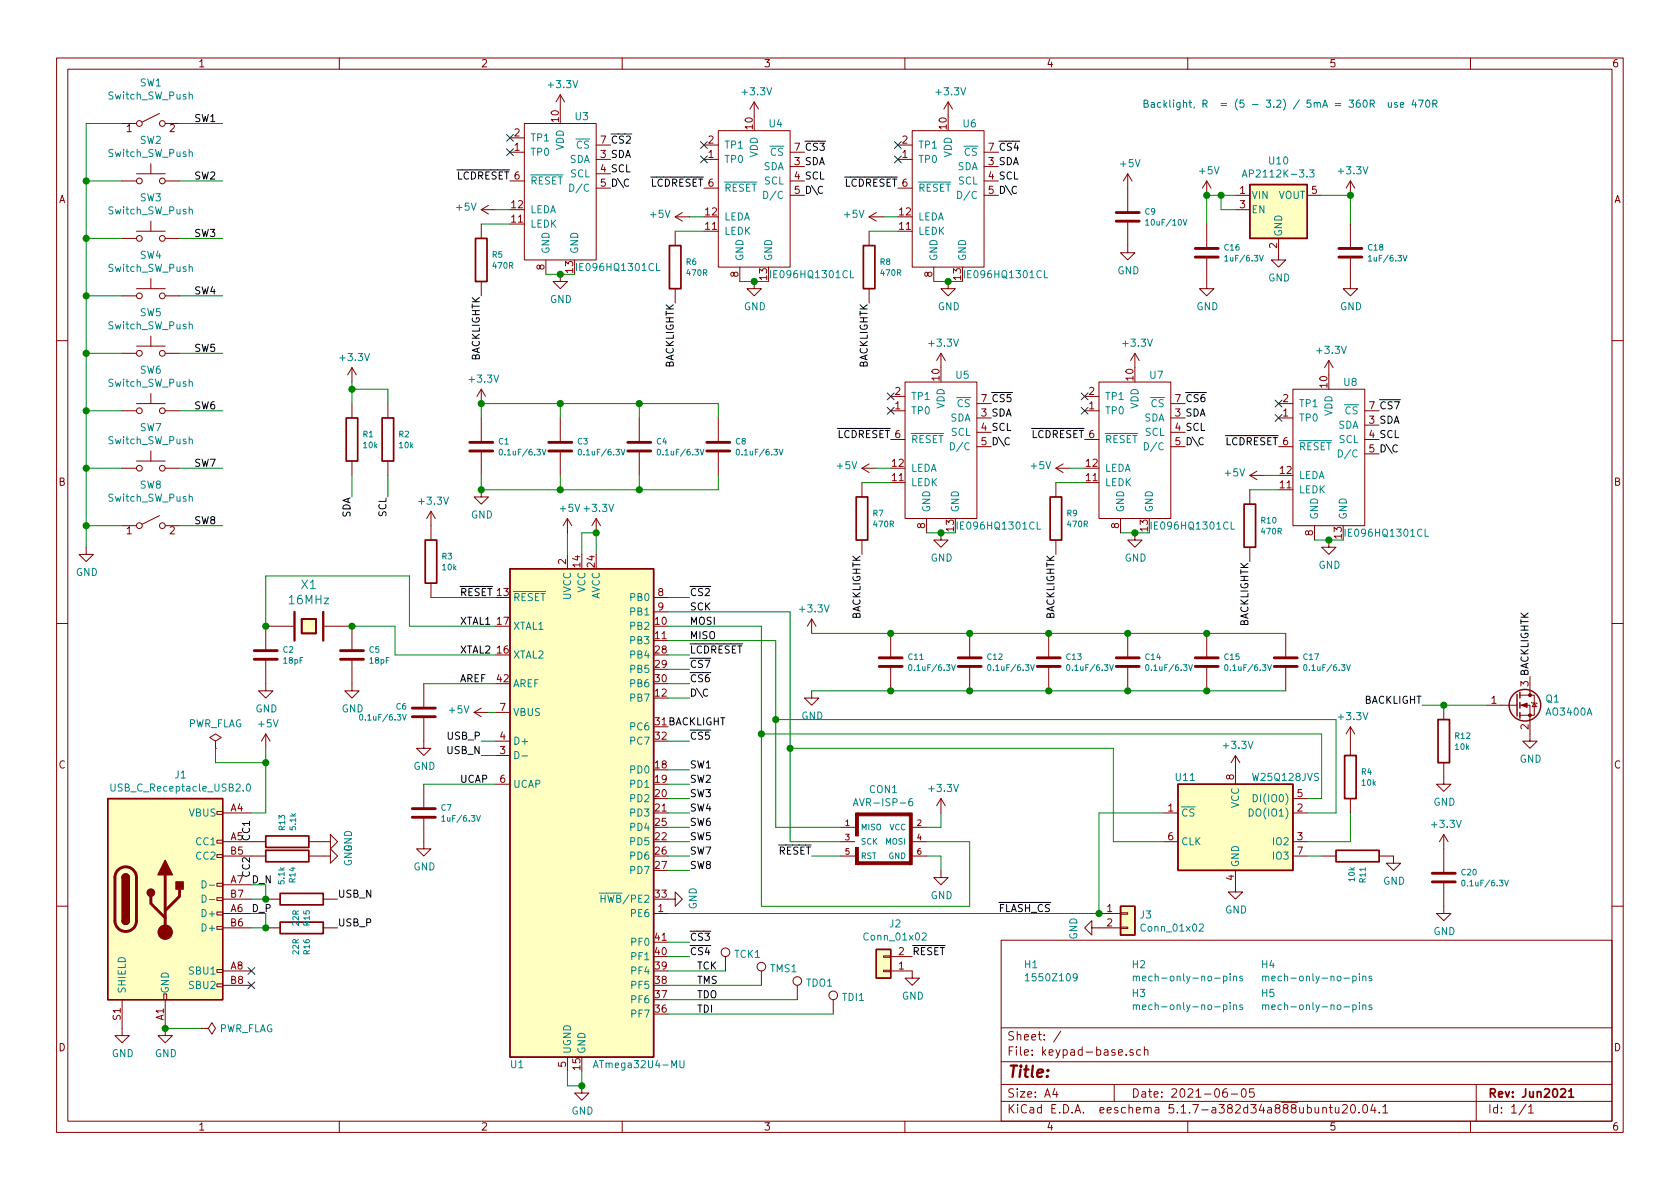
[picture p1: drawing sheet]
<svg xmlns="http://www.w3.org/2000/svg" width="297mm" height="210mm" viewBox="0 0 297 210" stroke-linecap="round" stroke-linejoin="round" font-family="sans-serif">
<g fill="none" stroke="#840000" stroke-width=".18">
<path d="M10 10.3h277v189.9h-277zM12 12.2h273v186.1h-273zM60 10.3v1.9M99.1 16.8v2.5M99.1 16.8l-.8 1.2M99.1 16.8l.7 1.2M110 10.3v1.9M133.3 18l-.7 1.3M133.3 18v2.6M133.3 18l.8 1.3M160 10.3v1.9M167.6 18l-.7 1.3"/>
<path d="M167.6 18v2.6M167.6 18l.8 1.3M210 10.3v1.9M260 10.3v1.9M21.6 32h2.5M21.6 21.8h2.5M24.1 30.7h5.1M26.7 29v1.7M26.7 39.1v1.8M28.2 20.1l-3.1 1.5M29.2 32h2.5M29.2 21.8h2.5"/>
<path d="M85.1 39.6v2.6M85.1 37.1h2.5M85.1 37.1l1.3 .7M86.4 36.3l-1.3 .8M90.2 32h2.5M90.2 26.9h2.5M90.2 24.4h2.5M92.7 21.8h12.7v24.2h-12.7zM105.4 28.2h2.5M105.4 25.6h2.5M105.4 33.3h2.5M105.4 30.7h2.5"/>
<path d="M119.4 38.3l1.2 .8M119.4 38.3h2.5M120.6 37.6l-1.2 .7M124.5 28.2h2.5M124.5 25.6h2.5M124.5 33.3h2.5M127 23.1h12.7v24.1h-12.7zM139.7 34.5h2.5M139.7 29.5h2.5M139.7 32h2.5M139.7 26.9h2.5M153.7 38.3h2.5"/>
<path d="M153.7 38.3l1.2 .8M154.9 37.6l-1.2 .7M158.7 28.2h2.6M158.7 25.6h2.6M158.7 33.3h2.6M161.3 23.1h12.7v24.1h-12.7zM174 34.5h2.5M174 29.5h2.5M174 32h2.5M174 26.9h2.5M199.4 39.1v5.6h1.3l-1.3 1.3-1.3-1.3h1.3M199.4 30.7l-.8 1.3"/>
<path d="M199.4 30.7v6.9M199.4 30.7l.8 1.3M213.4 32l-.8 1.3M213.4 32v2.5M213.4 39.6v4.3M213.4 32l.7 1.3M218.4 34.5h2.6M218.4 37.1h2.6M231.1 34.5h2.6M238.8 32v2.5M238.8 39.6v4.3M238.8 32l-.8 1.3"/>
<path d="M238.8 32l.7 1.3M21.6 52.3h2.5M21.6 42.2h2.5M24.1 51h5.1M24.1 40.9h5.1M26.7 49.3v1.7M26.7 59.4v1.8M29.2 52.3h2.5M29.2 42.2h2.5M85.1 49.8v2.5M96.5 46v2.5M99.1 48.5v1.3h1.2l-1.2 1.2-1.3-1.2h1.3"/>
<path d="M119.4 40.9v2.5M119.4 51v2.6M130.8 47.2v2.6M133.3 49.8v1.2h1.3l-1.3 1.3-1.2-1.3h1.2M153.7 40.9v2.5M153.7 51v2.6M165.1 47.2v2.6M167.6 49.8v1.2h1.3l-1.3 1.3-1.2-1.3h1.2M213.4 45.5v5.5h1.2l-1.2 1.3-1.3-1.3h1.3M226.1 42.2v3.8h1.2l-1.2 1.2-1.3-1.2h1.3M238.8 45.5v5.5h1.2l-1.2 1.3-1.3-1.3h1.3M10 60.2h2"/>
<path d="M21.6 72.6h2.5M21.6 62.5h2.5M24.1 71.4h5.1M24.1 61.2h5.1M26.7 69.6v1.8M26.7 79.8v1.7M29.2 72.6h2.5M29.2 62.5h2.5M62.2 65v2.6M62.2 71.4v2.5M62.2 65l-.7 1.3M62.2 65l.8 1.3"/>
<path d="M68.6 71.4v2.5M85.1 68.8v2.6M85.1 73.9v4.3M85.1 79.8v4.3M85.1 68.8l-.8 1.3M85.1 68.8l.8 1.3M99.1 73.9v4.3M99.1 79.8v4.3M113 73.9v4.3M113 79.8v4.3M127 73.9v4.3M127 79.8v4.3"/>
<path d="M157.5 72.6h2.5M157.5 70.1h2.5M157.5 77.7h2.5M160 67.6h12.7v24.1h-12.7zM166.4 62.5l-.8 1.2M166.4 62.5v2.5M166.4 62.5l.7 1.2M172.7 73.9h2.6M172.7 76.4h2.6M172.7 79h2.6M172.7 71.4h2.6M191.8 72.6h2.5"/>
<path d="M191.8 70.1h2.5M191.8 77.7h2.5M194.3 67.6h12.7v24.1h-12.7zM200.7 62.5l-.8 1.2M200.7 62.5v2.5M200.7 62.5l.7 1.2M207 73.9h2.5M207 76.4h2.5M207 79h2.5M207 71.4h2.5M226.1 73.9h2.5M226.1 79h2.5"/>
<path d="M226.1 71.4h2.5M228.6 68.8h12.7v24.2h-12.7zM234.9 63.7l-.7 1.3M234.9 63.7v2.6M234.9 63.7l.8 1.3M241.3 72.6h2.5M241.3 77.7h2.5M241.3 75.2h2.5M285 60.2h2M15.2 96.8v1.2h1.3l-1.3 1.3-1.2-1.3h1.2M21.6 82.8h2.5M21.6 93h2.5"/>
<path d="M24.1 81.5h5.1M28.2 91.2l-3.1 1.5M29.2 82.8h2.5M29.2 93h2.5M62.2 81.5v2.6M68.6 81.5v2.6M76.2 90.4l-.8 1.3M76.2 90.4v5.1M76.2 90.4l.8 1.3M85.1 86.6v1.3h1.3l-1.3 1.2-1.3-1.2h1.3M100.3 91.7l-.7 1.3M100.3 91.7v2.5"/>
<path d="M100.3 98v2.6M100.3 91.7l.8 1.3M105.4 91.7l-.8 1.3M105.4 91.7v2.5M105.4 91.7l.8 1.3M152.4 85.3v2.6M152.4 95.5v2.5M152.4 82.8l1.3 .8M152.4 82.8h2.5M153.7 82l-1.3 .8M163.8 91.7v2.5M166.4 94.2v1.3h1.2l-1.2 1.3-1.3-1.3h1.3"/>
<path d="M186.7 82.8h2.5M186.7 85.3v2.6M186.7 95.5v2.5M186.7 82.8l1.3 .8M188 82l-1.3 .8M198.1 91.7v2.5M200.7 94.2v1.3h1.2l-1.2 1.3-1.3-1.3h1.3M221 84.1l1.2 .7M221 84.1h2.5M221 86.6v2.5M221 96.8v2.5M222.2 83.3l-1.2 .8"/>
<path d="M232.4 93v2.5M234.9 95.5v1.3h1.3l-1.3 1.2-1.2-1.2h1.2M241.3 80.3h2.5M10 110.3h2M47 116.6v5.6h1.3l-1.3 1.2-1.3-1.2h1.3M52.1 110.7h-5.1v4.4M57.1 110.7h5.1v4.4M62.2 116.6v5.6h1.3l-1.3 1.2-1.2-1.2h1.2M76.2 103.1v2.6M115.6 105.7h2.5M115.6 108.2h2.5M143.5 109.5l-.8 1.2"/>
<path d="M143.5 109.5v2.5M143.5 109.5l.8 1.2M157.5 112v4.3M157.5 117.9v4.3M171.4 112v4.3M171.4 117.9v4.3M185.4 112v4.3M185.4 117.9v4.3M199.4 112v4.3M199.4 117.9v4.3M213.4 112v4.3M213.4 117.9v4.3"/>
<path d="M227.3 112v4.3M227.3 117.9v4.3M270.5 119.6v3.3M285 110.3h2M38.1 131.1l1-.7-1-.6-1 .6 1 .7v1.2M38.1 132.3h.1M47 129.8l-.8 1.3M47 129.8v2.5M47 129.8l.8 1.3M74.9 126.7v5.6h1.3l-1.3 1.3-1.2-1.3h1.2M74.9 120.9v4.3M74.9 138.7v4.3"/>
<path d="M83.8 126l1.3 .7M83.8 126h2.6M85.1 125.2l-1.3 .8M87.6 126h2.6M87.6 133.6h2.6M87.6 131.1h2.6M87.6 138.7h2.6M143.5 122.2v1.2h1.3l-1.3 1.3-1.3-1.3h1.3M218.4 133.6l-.7 1.3M218.4 133.6v5.1M218.4 133.6l.8 1.3M238.8 128.5v5.1"/>
<path d="M238.8 128.5l-.8 1.3M238.8 128.5l.7 1.3M255.3 134.9v3.8h1.2l-1.2 1.2-1.3-1.2h1.3M255.3 124.7v2.5M262.9 124.7h5.3M268.7 124.7h1.8v6.4h1.3l-1.3 1.2-1.3-1.2h1.3M268.7 122.9h2.6v3.6h-2.6M270.8 124.2l.1 .1h.8l.1 .2M271.3 124.3l.4 .7h-.8zM38.4 158.7h1v.6h-1zM38.4 156.2h1v.5h-1zM38.4 151.1h1v.5h-1z"/>
<path d="M38.4 148.6h1v.5h-1zM38.4 143.5h1v.5h-1zM39.4 151.4h7.6M39.4 148.8h7.6M39.4 159h5M39.4 143.8h5M39.4 156.5h5M47 159h2.5M54.6 151.4h3.8v-1.3l1.3 1.3-1.3 1.2v-1.2M54.6 148.8h3.8v-1.2l1.3 1.2-1.3 1.3v-1.3M57.1 159h2.6M74.9 144.5v5.6h1.3l-1.3 1.3-1.2-1.3h1.2"/>
<path d="M118.1 159h1.3v-1.3l1.2 1.3-1.2 1.3v-1.3M148.6 151.4h2.5M148.6 148.8h2.5M148.6 146.3h2.5M161.3 151.4h2.5M161.3 148.8h2.5M161.3 146.3h2.5M166.4 153.9v1.3h1.2l-1.2 1.3-1.3-1.3h1.3M166.4 141.2v2.6M166.4 141.2l-.8 1.3M166.4 141.2l.7 1.3M205.7 148.8h2.6"/>
<path d="M205.7 143.8h2.6M218.4 153.9v3.8h1.3l-1.3 1.3-1.2-1.3h1.2M228.6 151.4h2.5M228.6 148.8h2.5M228.6 143.8h2.5M228.6 141.2h2.5M233.7 151.4h2.5M238.8 141.2v2.6M243.8 151.4h2.6v1.2h1.2l-1.2 1.3-1.3-1.3h1.3M255.3 156v5.5h1.2l-1.2 1.3-1.3-1.3h1.3M255.3 147.6v6.8M255.3 147.6l-.8 1.2"/>
<path d="M255.3 147.6l.7 1.2M10 160.2h2M21.6 176.8v6.3h1.3l-1.3 1.3-1.3-1.3h1.3M29 175.8h.5v1h-.5zM29.2 176.8v6.3h1.3l-1.3 1.3-1.3-1.3h1.3M38.4 174h1v.5h-1zM38.4 171.4h1v.6h-1zM38.4 163.8h1v.5h-1zM38.4 161.3h1v.5h-1zM39.4 164.1h5M39.4 161.5h5M39.4 171.7h5"/>
<path d="M39.4 174.2h5M47 164.1h2.5M57.1 164.1h2.6M115.6 161.5h2.5M128.3 169.2v2.5M134.6 171.7v2.5M141 174.2v2.6M147.3 176.8v2.5M156.2 169h1.3v.3h-1.3zM156.2 171.6h1.3v.2h-1.3zM157.5 171.7h3.8v1.3h1.3l-1.3 1.2-1.3-1.2h1.3M157.5 169.2h3.8"/>
<path d="M177 166.3h108v32h-108zM193 164.1v-1.3l-1.2 1.3 1.2 1.2v-1.2h5.1M194.3 161.5h3.8M198.1 164h1.3v.2h-1.3zM198.1 161.4h1.3v.3h-1.3zM285 160.2h2M35.6 181.9h1.2l.7-1.1 .6 1.1-.6 1-.7-1M35.6 181.9h.1M60 198.3v1.9M100.3 186.9v2.6M102.9 192v1.3h1.2l-1.2 1.3-1.3-1.3h1.3M110 198.3v1.9"/>
<path d="M160 198.3v1.9M177 194.8h108M177 191.8h108M177 187.8h108M177 181.8h108M186.5 192.5l-.4 1h1M186.8 193v1M187.6 182.3l-1.3 2M197 191.8v3M199.1 186.5v.1M200.3 185.7l-.3-.1-.2 .2v.2l.5 .2v.3h-.5M201.7 185.7l-.4-.1-.3 .3v.6l.3 .1 .4-.1"/>
<path d="M202.3 185.7l.2-.1 .4 .1 .1 .9M202.3 185.1v1.5M210 198.3v1.9M216.9 192.5a.62 .62 0 0 0-.7 .7l.1 .7 .2 .1 .5-.1v-.5l-.1-.2-.4-.1-.3 .3M217.7 193.5h1.1M219.6 192.7l.4-.2a.94 .94 0 0 1 0 1.5 .82 .82 0 0 1-.4-1.3zM221.7 192.5h-.7l-.1 .7 .2-.1 .5 .1 .2 .2-.1 .5-.2 .1-.6-.1M233.9 196v-.1a.37 .37 0 0 1 .6 .1v.8M233.9 195.8v1M235 195.8h.6M235.2 195.3v1.3l.4 .2M236.1 195.8v.9l.4 .1 .2-.1"/>
<path d="M236.7 195.8v1M237.4 195.5l.2-.2h.3l.3 .5-.9 1h.9M239 195.4l.1-.1a.81 .81 0 0 1 .6 .6 .81 .81 0 0 1-.3 .8l-.1 .1a.8 .8 0 0 1-.6-.6 .8 .8 0 0 1 .3-.8zM240.3 196.7v.1M241.1 195.5l.3-.2a.94 .94 0 0 1 0 1.5l-.4-.3-.1-.6zM242.7 195.2l-.3 1.1h.9M243.1 195.8v1M243.9 196.7v.1M244.5 195.8l.4-.5v1.5M244.5 196.8h.9M260 198.3v1.9M261 191.8v6.5"/>
<path d="M269.8 195.2l-1.2 2M270.3 195.8l.4-.5v1.5M270.3 196.8h.8"/>
<circle cx="24.6" cy="21.8" r=".51"/>
<circle cx="24.6" cy="32" r=".51"/>
<circle cx="28.7" cy="32" r=".51"/>
<circle cx="28.7" cy="21.8" r=".51"/>
<circle cx="24.6" cy="42.2" r=".51"/>
<circle cx="24.6" cy="52.3" r=".51"/>
<circle cx="28.7" cy="42.2" r=".51"/>
<circle cx="28.7" cy="52.3" r=".51"/>
<circle cx="24.6" cy="62.5" r=".51"/>
<circle cx="24.6" cy="72.6" r=".51"/>
<circle cx="28.7" cy="62.5" r=".51"/>
<circle cx="28.7" cy="72.6" r=".51"/>
<circle cx="24.6" cy="93" r=".51"/>
<circle cx="24.6" cy="82.8" r=".51"/>
<circle cx="28.7" cy="93" r=".51"/>
<circle cx="28.7" cy="82.8" r=".51"/>
<circle cx="128.3" cy="168.4" r=".76"/>
<circle cx="134.6" cy="170.9" r=".76"/>
<circle cx="141" cy="173.5" r=".76"/>
<circle cx="147.3" cy="176" r=".76"/>
</g>
<g fill="none" stroke="#840000" stroke-width=".3">
<path d="M84.1 42.2h2v7.6h-2zM118.4 43.4h2v7.6h-2zM152.7 43.4h2v7.6h-2zM61.2 73.9h2v7.6h-2zM67.6 73.9h2v7.6h-2zM75.2 95.5h2v7.6h-2zM151.4 87.9h2v7.6h-2zM185.7 87.9h2v7.6h-2zM220 89.1h2v7.7h-2zM53.3 109.5h2.6v2.5h-2.6zM237.7 133.6h2.1v7.6h-2.1zM254.3 127.2h2v7.7h-2z"/>
<path d="M47 150.4h7.6v2h-7.6zM47 147.8h7.6v2.1h-7.6zM49.5 158h7.6v2h-7.6zM236.2 150.4h7.6v2h-7.6zM49.5 163.1h7.6v2h-7.6zM275.9 192.7l.3-.2h.3l.3 .5-.9 1h.9M277.4 193l.4-.5v1.5M277.4 194h.8"/>
</g>
<g fill="none" stroke="#840000" stroke-width=".51">
<path d="M197.4 39.1h4M197.4 37.6h4M211.3 45.5h4.1M211.3 43.9h4.1M236.7 45.5h4.1M236.7 43.9h4.1M83.1 79.8h4M83.1 78.2h4M97 79.8h4.1M97 78.2h4.1M111 79.8h4.1M111 78.2h4.1"/>
<path d="M125 79.8h4M125 78.2h4M45 116.6h4M45 115.1h4M60.2 116.6h4.1M60.2 115.1h4.1M155.4 117.9h4.1M155.4 116.3h4.1M169.4 117.9h4.1M169.4 116.3h4.1M183.4 117.9h4.1M183.4 116.3h4.1"/>
<path d="M197.4 117.9h4M197.4 116.3h4M211.3 117.9h4.1M211.3 116.3h4.1M225.3 117.9h4.1M225.3 116.3h4.1M72.9 125.2h4.1M72.9 126.7h4.1M20.8 154a1.9 1.9 0 0 1 2.1-.6 1.9 1.9 0 0 1 1.2 1.8v7.6a1.9 1.9 0 0 1-1.9 1.9 1.9 1.9 0 0 1-1.9-1.9v-7.8l.1-.5zM26.7 158.5v1.3l2.5 2.5M29.2 154.7v10.1M31.7 157.2v1.3l-2.5 2.5"/>
<path d="M72.9 144.5h4.1M72.9 143h4.1M253.2 156h4.1M253.2 154.4h4.1"/>
</g>
<g fill="none" stroke="#008484" stroke-width=".18">
<path d="M33.5 16.8l.2-.1h.2l.1 .8M33.5 27l.2-.2 .2 .1 .1 .8M33.5 37.1l.2-.1 .2 .1 .1 .7M100.7 32.6a.64 .64 0 0 1 .8 .6 .64 .64 0 0 1-.8 .6zM135 33.8a.64 .64 0 0 1 .8 .7 .64 .64 0 0 1-.8 .6zM169.3 33.8a.64 .64 0 0 1 .8 .7 .64 .64 0 0 1-.8 .6zM202.6 39.1l.2-.3v1M202.6 39.8h.5M209.2 38.8l.3 1 .4-1M219.6 31.3l.5-1.3 .4 1.3M219.8 31h.6M231.5 30h.8l-.4 .5 .4 .2v.5l-.2 .1-.6-.1"/>
<path d="M33.5 57.4l.2-.1 .2 .1 .1 .8M33.5 47.3l.2-.1h.2l.1 .8M116.1 46.6v1.2h.6M150.4 47.8v1.3h.6M184.7 47.8v1.3h.6M216.5 45.4l.3-.2v1M216.5 46.2h.6M222.7 45.2l.3 1 .4-1M241.9 45.4l.3-.2v1M241.9 46.2h.6M248.1 45.2l.3 1 .4-1M33.5 67.6l.2-.1h.2l.1 .8"/>
<path d="M33.5 77.8l.2-.2 .2 .1 .1 .8M88.3 79.5l.3-.1a.59 .59 0 0 1-.1 1.1l-.2-.2zM95.9 79.4l.3 1.1 .3-1.1M102.3 79.5l.3-.1a.59 .59 0 0 1-.1 1.1l-.2-.2zM109.8 79.4l.4 1.1 .3-1.1M116.3 79.5l.2-.1a.59 .59 0 0 1-.1 1.1l-.2-.2zM123.8 79.4l.3 1.1 .4-1.1M130.3 79.5l.2-.1a.59 .59 0 0 1-.1 1.1l-.2-.2zM137.8 79.4l.3 1.1 .3-1.1M168 78.3a.64 .64 0 0 1 .8 .6 .64 .64 0 0 1-.8 .6zM202.3 78.3a.64 .64 0 0 1 .8 .6 .64 .64 0 0 1-.8 .6zM236.6 79.5a.64 .64 0 0 1 .8 .7 .64 .64 0 0 1-.8 .6z"/>
<path d="M33.5 87.9l.2-.1 .2 .1 .1 .7M183.4 92.3v1.3h.6M217.7 92.3v1.3h.6M252 93.6v1.2h.6M160.7 117.6l.3-.1a.59 .59 0 0 1-.1 1.1l-.2-.2zM168.2 117.5l.4 1.1 .3-1.1M174.7 117.6l.3-.1a.59 .59 0 0 1-.1 1.1l-.2-.2zM182.2 117.5l.3 1.1 .4-1.1M188.7 117.6l.2-.1a.59 .59 0 0 1-.1 1.1l-.2-.2zM196.2 117.5l.3 1.1 .3-1.1M202.6 117.6l.3-.1a.59 .59 0 0 1-.1 1.1l-.2-.2zM210.2 117.5l.3 1.1 .3-1.1"/>
<path d="M216.6 117.6l.3-.1a.59 .59 0 0 1-.1 1.1l-.2-.2zM224.1 117.5l.4 1.1 .3-1.1M230.6 117.6l.2-.1a.59 .59 0 0 1-.1 1.1l-.2-.2zM238.1 117.5l.3 1.1 .4-1.1M19.6 138.6v1.1l.3 .2 .3-.1 .1-.1v-1.1M43.7 138.7l.2-.1a.69 .69 0 0 1 .4 .7 .69 .69 0 0 1-.4 .6 .83 .83 0 0 1-.2-1.2zM63.7 126.4l.2-.1a.59 .59 0 0 1-.1 1l-.2-.2zM71.2 126.3l.3 1 .3-1M91 132.9a.64 .64 0 0 1 .8 .6 .64 .64 0 0 1-.8 .7zM92.3 133.7h1M35.7 155.7a.64 .64 0 0 1 .8 .7 .64 .64 0 0 1-.8 .6zM35.7 158.3a.64 .64 0 0 1 .8 .6 .64 .64 0 0 1-.8 .7z"/>
<path d="M37 156.5h1M37 159.1h1M60.9 148.3h1.3l-1.3 .8h1.3M61 147.2a.68 .68 0 0 1 .7-.2 .68 .68 0 0 1 .5 .7h-1.3zM78.1 144.5l.3-.3v1M78.1 145.2h.6M84.3 144.2l.3 1 .3-1M106 157.9h1.3M106.3 158.3v1.3M106.3 158.9h.7M150.9 142.5l.4-1.3 .4 1.3M151 142.1h.6"/>
<path d="M161.3 141.2l-.4 .1a.87 .87 0 0 0 0 1.2l.4-.1v-.6l-.4-.1-.2 .3M220.9 143a.64 .64 0 0 1 .7 .7 .64 .64 0 0 1-.7 .6zM221.6 140.5a.64 .64 0 0 1 .7 .6 .64 .64 0 0 1-.7 .7zM258.5 155.7l.3-.1a.59 .59 0 0 1-.1 1.1l-.2-.2zM266 155.6l.4 1.1 .3-1.1M163.1 165.1l.5-.1 .2 .3-.1 .2-.7 .7h.8M181.3 172.5l.3-.3v1.3M181.3 173.5h.7M190.4 172.7l-.2 .3h-.2l-.3-.3 .1-.4 .2-.1h.2l.2 .2a.97 .97 0 0 1-.2 1l-.3 .1M200.4 177.8l.2-.1h.3v.8M200.4 172.7l.2-.1 .3 .1v.8M200.4 172.6v.9"/>
<path d="M200.4 177.7v.8M200.9 177.9l.2-.2h.3l.1 .8M200.9 172.8l.2-.2 .3 .1 .1 .8M212.1 163.5l.4-.1 .3 .3-.1 .3-.7 .7h.8M217.5 177.3v.1M217.5 172.2v.1M217.5 172.6v.9M217.5 177.7v.8M218.1 177.8l.2-.1h.3v.8M218.1 172.7l.2-.1 .3 .1v.8M218.1 172.6v.9M218.1 177.7v.8"/>
<path d="M219.7 177.7h-.3l-.2 .2 .1 .1 .4 .2v.3h-.5M219.7 172.7l-.3-.1-.2 .2 .1 .2 .4 .1v.3h-.5M223.2 177.8l.2-.1h.3l.1 .8M223.2 172.7l.2-.1 .3 .1 .1 .8M223.2 172.6v.9M223.2 177.7v.8M223.8 177.9l.2-.2h.3v.8M223.8 172.8l.2-.2 .3 .1v.8M240.4 177.3v.1M240.4 172.2v.1M240.4 172.6v.9M240.4 177.7v.8"/>
<path d="M240.9 177.8l.2-.1h.3l.1 .8M240.9 172.7l.2-.1 .3 .1 .1 .8M240.9 172.6v.9M240.9 177.7v.8M242.5 177.7h-.3l-.2 .2 .1 .1 .4 .2v.3h-.5M242.5 172.7l-.3-.1-.2 .2 .1 .2 .4 .1v.3h-.5M104.9 188.8l.4-1.3 .5 1.3M105 188.5h.6M120.2 187.5v1.1l.2 .2h.4l.1-.2v-1.1"/>
</g>
<g fill="#ffffc2" stroke="#ffffc2" stroke-width=".18">
<path d="M221 32.6h10.1v9.6h-10.1z"/>
<path d="M19 141.2h20.4v35.6h-20.4z"/>
<path d="M53.3 109.5h2.6v2.5h-2.6z"/>
<path d="M90.2 100.6h25.4v86.3h-25.4z"/>
<path d="M154.9 167.9h2.6v5.1h-2.6z"/>
<path d="M198.1 160.3h2.6v5h-2.6z"/>
<path d="M208.3 138.7h20.3v15.2h-20.3z"/>
</g>
<g fill="none" stroke="#840000" stroke-width=".25">
<path d="M221 32.6h10.1v9.6h-10.1zM90.2 100.6h25.4v86.3h-25.4zM208.3 138.7h20.3v15.2h-20.3zM268.2 122.8v3.8M268.7 122.4v1M268.7 124.2v1M268.7 126v1M19 141.2h20.4v35.6h-20.4zM21.6 155.2a.63 .63 0 0 1 .6-.6 .63 .63 0 0 1 .7 .6M21.6 162.8a.63 .63 0 0 0 .6 .6 .63 .63 0 0 0 .7-.6M154.9 167.9h2.6v5.1h-2.6zM198.1 160.3h2.6v5h-2.6z"/>
<circle cx="269.6" cy="124.7" r="2.79"/>
</g>
<g fill="#840000" stroke="#840000" stroke-width=".25">
<path d="M21.6 162.8h1.3a.63 .63 0 0 1-.7 .6 .63 .63 0 0 1-.6-.6z"/>
<path d="M21.8 154.7a.63 .63 0 0 1 .7-.1 .63 .63 0 0 1 .4 .6h-1.3z"/>
<path d="M21.6 155.2h1.3v7.6h-1.3z"/>
<path d="M31.1 156h1.3v1.2h-1.3z"/>
<path d="M29.2 152.1l1.3 2.6h-2.6z"/>
<circle cx="26.7" cy="157.9" r=".63"/>
</g>
<g fill="#840000" stroke="#840000" stroke-width=".18">
<path d="M269 124.7l1-.4v.8z"/>
<path d="M151.6 152.4h9.4v.5h-9.4z"/>
<path d="M151.6 143.8h9.2v.5h-9.2z"/>
<path d="M151.3 149.9h.5v3h-.5z"/>
<path d="M151.3 143.8h.5v4h-.5z"/>
<path d="M160.8 143.8h.5v9.1h-.5z"/>
<circle cx="29.2" cy="164.8" r="1.27"/>
<circle cx="270.5" cy="126.5" r=".25"/>
<circle cx="270.5" cy="122.9" r=".25"/>
</g>
<path d="M52.1 108.2v5.1M57.1 108.2v5.1" fill="none" stroke="#840000" stroke-width=".41"/>
<g fill="none" stroke="#008400" stroke-width=".18">
<path d="M15.2 32h6.4M21.6 21.8h-6.4v75M31.7 32h7.7M31.7 21.8h7.7M85.1 39.6h5.1M87.6 37.1h2.6M121.9 38.3h2.6M156.2 38.3h2.5M215.9 34.5v2.6h2.5M218.4 34.5h-5v5.1M233.7 34.5h5.1v5.1M15.2 52.3h6.4"/>
<path d="M15.2 42.2h6.4M31.7 52.3h7.7M31.7 42.2h7.7M96.5 48.5h5.1M119.4 40.9h5.1M130.8 49.8h5.1M153.7 40.9h5M165.1 49.8h5.1M15.2 62.5h6.4M15.2 72.6h6.4M31.7 62.5h7.7M31.7 72.6h7.7"/>
<path d="M62.2 68.8h6.4v2.6M62.2 67.6v3.8M85.1 73.9v-2.5h41.9v2.5M99.1 71.4v2.5M113 71.4v2.5M15.2 82.8h6.4M15.2 93h6.4M31.7 82.8h7.7M31.7 93h7.7M62.2 84.1v3.8M68.6 84.1v3.8M85.1 84.1v2.5h41.9v-2.5"/>
<path d="M99.1 84.1v2.5M100.3 94.2v3.8M102.9 98v-3.8h2.5v3.8M113 84.1v2.5M152.4 85.3h5.1M154.9 82.8h2.6M163.8 94.2h5.1M186.7 85.3h5.1M189.2 82.8h2.6M198.1 94.2h5.1M221 86.6h5.1M223.5 84.1h2.6"/>
<path d="M232.4 95.5h5.1M47 110.7v-8.9h25.4v8.9h15.2M62.2 110.7h7.6v5.1h17.8M76.2 105.7h11.4M118.1 113.3h19.1v33h11.4M118.1 110.7h16.5v49.6h36.8v-11.5h-7.6M118.1 108.2h21.6v40.6h8.9M118.1 105.7h3.8M118.1 118.4h3.8M118.1 115.8h3.8M143.5 112h83.8M38.1 132.3v2.6h8.9"/>
<path d="M47 132.3v11.5h-2.6M74.9 120.9h12.7M74.9 138.7h12.7M85.1 131.1h2.5M85.1 133.6h2.5M86.4 126h1.2M118.1 131.1h3.8M118.1 120.9h3.8M118.1 123.4h3.8M118.1 136.1h3.8M118.1 138.7h3.8M134.6 129.8h99.1v11.4h-2.6"/>
<path d="M137.2 127.2h99v16.6h-5.1M139.7 132.3h57.1v16.5h8.9M143.5 122.2h83.8M251.5 124.7h11.4M47 156.5v2.5h-2.6M118.1 146.3h3.8M118.1 148.8h3.8M118.1 151.4h3.8M118.1 141.2h3.8M118.1 143.8h3.8M118.1 153.9h3.8M143.5 151.4h5.1"/>
<path d="M163.8 151.4h2.6v2.5M166.4 143.8v2.5h-2.6M205.7 143.8h-11.4v17.7h-76.2M231.1 151.4h2.6M238.8 143.8v5h-7.7M47 161.5v2.6h-2.6M118.1 166.6h3.8M118.1 169.2h3.8M118.1 171.7h10.2M118.1 174.2h16.5M118.1 176.8h22.9M118.1 179.3h29.2"/>
<path d="M29.2 181.9h6.4M100.3 189.5v2.5h2.6v-2.5"/>
</g>
<g fill="none" stroke="#0000c2" stroke-width=".18">
<path d="M241.1 17.8l.2-.1a.67 .67 0 0 1 .4 .6 .67 .67 0 0 1-.4 .7l-.3-.5zM242.3 18.4l.6-.1 .1-.2-.1-.3-.2-.1h-.4v1.3M242.6 18.4l.4 .6M245.5 18.1v.8l.3 .1 .2-.2M246 18.1v.9M247 18.2l-.3-.1-.1 .2v.2l.4 .1v.3h-.4M247.6 18.5l.6-.1-.1-.2-.3-.1-.2 .2v.6h.5M250 17.6l-.3 .9h.7M250.3 18.1v.9M250.8 17.7h.8l-.5 1.3M252.2 17.8l.2-.1a.67 .67 0 0 1 .4 .6 .67 .67 0 0 1-.4 .7 .83 .83 0 0 1-.2-1.2zM253.3 18.4l.6-.1 .2-.2-.1-.3-.2-.1h-.5v1.3"/>
<path d="M253.6 18.4l.5 .6"/>
</g>
<g fill="#008400" stroke="#008400" stroke-width=".25">
<circle cx="200.7" cy="94.2" r=".51"/>
<circle cx="137.2" cy="127.2" r=".51"/>
<circle cx="15.2" cy="32" r=".51"/>
<circle cx="29.2" cy="181.9" r=".51"/>
<circle cx="157.5" cy="122.2" r=".51"/>
<circle cx="133.4" cy="49.8" r=".51"/>
<circle cx="134.6" cy="129.8" r=".51"/>
<circle cx="15.2" cy="42.2" r=".51"/>
<circle cx="15.2" cy="93" r=".51"/>
<circle cx="167.6" cy="49.8" r=".51"/>
<circle cx="194.3" cy="161.5" r=".51"/>
<circle cx="15.2" cy="82.8" r=".51"/>
<circle cx="166.4" cy="94.2" r=".51"/>
<circle cx="15.2" cy="52.3" r=".51"/>
<circle cx="47" cy="134.9" r=".51"/>
<circle cx="15.2" cy="72.6" r=".51"/>
<circle cx="15.2" cy="62.5" r=".51"/>
<circle cx="215.9" cy="34.5" r=".51"/>
<circle cx="62.2" cy="110.7" r=".51"/>
<circle cx="157.5" cy="112" r=".51"/>
<circle cx="238.8" cy="34.5" r=".51"/>
<circle cx="47" cy="110.7" r=".51"/>
<circle cx="213.4" cy="34.5" r=".51"/>
<circle cx="105.4" cy="94.2" r=".51"/>
<circle cx="102.9" cy="192" r=".51"/>
<circle cx="255.3" cy="124.7" r=".51"/>
<circle cx="139.7" cy="132.3" r=".51"/>
<circle cx="113" cy="86.6" r=".51"/>
<circle cx="99.1" cy="86.6" r=".51"/>
<circle cx="113" cy="71.4" r=".51"/>
<circle cx="47" cy="164.1" r=".51"/>
<circle cx="85.1" cy="86.6" r=".51"/>
<circle cx="99.1" cy="71.4" r=".51"/>
<circle cx="47" cy="159" r=".51"/>
<circle cx="85.1" cy="71.4" r=".51"/>
<circle cx="99.1" cy="48.5" r=".51"/>
<circle cx="185.4" cy="122.2" r=".51"/>
<circle cx="199.4" cy="122.2" r=".51"/>
<circle cx="213.4" cy="122.2" r=".51"/>
<circle cx="62.2" cy="68.8" r=".51"/>
<circle cx="171.5" cy="112" r=".51"/>
<circle cx="171.5" cy="122.2" r=".51"/>
<circle cx="185.4" cy="112" r=".51"/>
<circle cx="235" cy="95.5" r=".51"/>
<circle cx="199.4" cy="112" r=".51"/>
<circle cx="213.4" cy="112" r=".51"/>
</g>
<g fill="none" stroke="#000084" stroke-width=".18">
<path d="M89.6 26.3l1.2 1.2M89.6 23.8l1.2 1.2M90.8 26.3l-1.2 1.2M90.8 23.8l-1.2 1.2M123.9 25l1.2 1.3M123.9 27.6l1.2 1.2M125.1 25l-1.2 1.3M125.1 27.6l-1.2 1.2M158.1 27.6l1.3 1.2M158.1 25l1.3 1.3M159.4 27.6l-1.3 1.2M159.4 25l-1.3 1.3"/>
<path d="M156.9 69.5l1.2 1.2M156.9 72l1.2 1.2M158.1 69.5l-1.2 1.2M158.1 72l-1.2 1.2M191.2 72l1.2 1.2M191.2 69.5l1.2 1.2M192.4 72l-1.2 1.2M192.4 69.5l-1.2 1.2M225.5 73.3l1.2 1.2M225.5 70.8l1.2 1.2M226.7 73.3l-1.2 1.2M226.7 70.8l-1.2 1.2"/>
<path d="M43.8 173.6l1.3 1.2M43.8 171.1l1.3 1.2M45.1 173.6l-1.3 1.2M45.1 171.1l-1.3 1.2"/>
</g>
<text font-size="2.8" fill="#840000" x="178" y="190.5">Title:</text>
<g font-size="2.1" fill="#008484">
<text x="51.3" y="106.9">16MHz</text>
<text x="53.3" y="104.2">X1</text>
</g>
<g font-size="2.1" fill="#840000">
<text x="178" y="184">Sheet: /</text>
<text x="178" y="186.7">File: keypad-base.sch</text>
<text x="178" y="196.9">KiCad E.D.A. eeschema 5.1.7-a382d34a888ubuntu20.04.1</text>
<text x="178" y="194.1">Size: A4</text>
<text x="200" y="194.1">Date: 2021-06-05</text>
<text x="263" y="194.1">Rev: Jun2021</text>
<text x="263" y="196.9">Id: 1/1</text>
</g>
<g font-size="1.8" fill="#840000">
<text x="35" y="11.9">1</text>
<text x="85" y="11.9">2</text>
<text x="135" y="11.9">3</text>
<text x="185" y="11.9">4</text>
<text x="235" y="11.9">5</text>
<text x="285" y="11.9">6</text>
<text x="22.4" y="23.4">1</text>
<text x="30" y="23.4">2</text>
<text x="98.8" y="21.5" transform="rotate(-90 98.8 21.5)">10</text>
<text x="133.1" y="22.8" transform="rotate(-90 133.1 22.8)">10</text>
<text x="167.4" y="22.8" transform="rotate(-90 167.4 22.8)">10</text>
<text x="91" y="26.7">1</text>
<text x="91" y="24.1">2</text>
<text x="125.2" y="27.9">1</text>
<text x="125.2" y="25.4">2</text>
<text x="159.5" y="27.9">1</text>
<text x="159.5" y="25.4">2</text>
<text x="10.4" y="35.9">A</text>
<text x="219.2" y="34.3">1</text>
<text x="231.9" y="34.3">5</text>
<text x="285.4" y="35.9">A</text>
<text x="90.5" y="39.4">11</text>
<text x="90.5" y="36.8">12</text>
<text x="124.8" y="40.6">11</text>
<text x="124.8" y="38.1">12</text>
<text x="159.1" y="40.6">11</text>
<text x="159.1" y="38.1">12</text>
<text x="219.2" y="36.8">3</text>
<text x="96.3" y="47.7" transform="rotate(-90 96.3 47.7)">8</text>
<text x="225.8" y="43.9" transform="rotate(-90 225.8 43.9)">2</text>
<text x="130.6" y="49" transform="rotate(-90 130.6 49)">8</text>
<text x="164.8" y="49" transform="rotate(-90 164.8 49)">8</text>
<text x="158.3" y="69.8">2</text>
<text x="166.1" y="67.3" transform="rotate(-90 166.1 67.3)">10</text>
<text x="192.6" y="69.8">2</text>
<text x="200.4" y="67.3" transform="rotate(-90 200.4 67.3)">10</text>
<text x="226.8" y="71.1">2</text>
<text x="234.7" y="68.5" transform="rotate(-90 234.7 68.5)">10</text>
<text x="158.3" y="72.4">1</text>
<text x="192.6" y="72.4">1</text>
<text x="226.8" y="73.7">1</text>
<text x="157.8" y="82.5">12</text>
<text x="192.1" y="82.5">12</text>
<text x="226.4" y="83.8">12</text>
<text x="10.4" y="85.9">B</text>
<text x="157.8" y="85.1">11</text>
<text x="192.1" y="85.1">11</text>
<text x="226.4" y="86.4">11</text>
<text x="285.4" y="85.9">B</text>
<text x="22.4" y="94.5">1</text>
<text x="30" y="94.5">2</text>
<text x="163.6" y="93.4" transform="rotate(-90 163.6 93.4)">8</text>
<text x="197.9" y="93.4" transform="rotate(-90 197.9 93.4)">8</text>
<text x="232.2" y="94.7" transform="rotate(-90 232.2 94.7)">8</text>
<text x="100.1" y="99.8" transform="rotate(-90 100.1 99.8)">2</text>
<text x="102.6" y="100.3" transform="rotate(-90 102.6 100.3)">14</text>
<text x="105.2" y="100.3" transform="rotate(-90 105.2 100.3)">24</text>
<text x="116.4" y="105.4">8</text>
<text x="116.4" y="107.9">9</text>
<text x="87.9" y="110.5">17</text>
<text x="115.9" y="110.5">10</text>
<text x="115.9" y="113">11</text>
<text x="87.9" y="115.6">16</text>
<text x="115.9" y="115.6">28</text>
<text x="115.9" y="118.1">29</text>
<text x="87.9" y="120.6">42</text>
<text x="88.4" y="125.7">7</text>
<text x="115.9" y="123.2">12</text>
<text x="115.9" y="120.6">30</text>
<text x="263.7" y="124.5">1</text>
<text x="88.4" y="130.8">4</text>
<text x="115.9" y="130.8">32</text>
<text x="270.3" y="129" transform="rotate(-90 270.3 129)">2</text>
<text x="10.4" y="135.9">C</text>
<text x="88.4" y="133.3">3</text>
<text x="115.9" y="135.9">18</text>
<text x="218.2" y="137.9" transform="rotate(-90 218.2 137.9)">8</text>
<text x="285.4" y="135.9">C</text>
<text x="40.8" y="143.5">A4</text>
<text x="88.4" y="138.4">6</text>
<text x="115.9" y="138.4">19</text>
<text x="115.9" y="141">20</text>
<text x="115.9" y="143.5">21</text>
<text x="206.5" y="143.5">1</text>
<text x="229.4" y="143.5">2</text>
<text x="229.4" y="141">5</text>
<text x="40.8" y="148.6">A5</text>
<text x="115.9" y="148.6">22</text>
<text x="115.9" y="146">25</text>
<text x="206.5" y="148.6">6</text>
<text x="229.4" y="148.6">3</text>
<text x="40.8" y="151.1">B5</text>
<text x="115.9" y="151.1">26</text>
<text x="115.9" y="153.7">27</text>
<text x="218.2" y="155.7" transform="rotate(-90 218.2 155.7)">4</text>
<text x="229.4" y="151.1">7</text>
<text x="40.8" y="161.3">A6</text>
<text x="40.8" y="156.2">A7</text>
<text x="40.8" y="158.7">B7</text>
<text x="115.9" y="158.7">33</text>
<text x="116.4" y="161.3">1</text>
<text x="195.7" y="161.3">1</text>
<text x="40.8" y="163.8">B6</text>
<text x="115.9" y="166.4">41</text>
<text x="195.7" y="163.8">2</text>
<text x="40.8" y="171.4">A8</text>
<text x="40.8" y="174">B8</text>
<text x="115.9" y="174">38</text>
<text x="115.9" y="171.4">39</text>
<text x="115.9" y="168.9">40</text>
<text x="158.9" y="171.4">1</text>
<text x="158.9" y="168.9">2</text>
<text x="115.9" y="179.1">36</text>
<text x="115.9" y="176.5">37</text>
<text x="10.4" y="185.9">D</text>
<text x="21.3" y="180.4" transform="rotate(-90 21.3 180.4)">S1</text>
<text x="29" y="180.4" transform="rotate(-90 29 180.4)">A1</text>
<text x="285.4" y="185.9">D</text>
<text x="100.1" y="188.7" transform="rotate(-90 100.1 188.7)">5</text>
<text x="102.6" y="189.2" transform="rotate(-90 102.6 189.2)">15</text>
<text x="35" y="199.9">1</text>
<text x="85" y="199.9">2</text>
<text x="135" y="199.9">3</text>
<text x="185" y="199.9">4</text>
<text x="235" y="199.9">5</text>
<text x="285" y="199.9">6</text>
</g>
<g font-size="1.8" fill="#008484">
<text x="19.3" y="17.6">Switch_SW_Push</text>
<text x="24.8" y="15.3">SW1</text>
<text x="97.1" y="15.6">+3.3V</text>
<text x="131.4" y="16.9">+3.3V</text>
<text x="165.7" y="16.9">+3.3V</text>
<text x="101.8" y="21.3">U3</text>
<text x="136" y="22.5">U4</text>
<text x="170.3" y="22.5">U6</text>
<text x="19.3" y="27.8">Switch_SW_Push</text>
<text x="24.8" y="25.4">SW2</text>
<text x="93.7" y="27.6">TP0</text>
<text x="93.7" y="25">TP1</text>
<text x="99.7" y="26.6" transform="rotate(-90 99.7 26.6)">VDD</text>
<text x="100.7" y="28.8">SDA</text>
<text x="101.9" y="26.3">CS</text>
<text x="128" y="28.8">TP0</text>
<text x="128" y="26.3">TP1</text>
<text x="134" y="27.9" transform="rotate(-90 134 27.9)">VDD</text>
<text x="136.2" y="27.6">CS</text>
<text x="162.3" y="28.8">TP0</text>
<text x="162.3" y="26.3">TP1</text>
<text x="168.3" y="27.9" transform="rotate(-90 168.3 27.9)">VDD</text>
<text x="170.5" y="27.6">CS</text>
<text x="198.2" y="29.6">+5V</text>
<text x="224.4" y="29.1">U10</text>
<text x="24.8" y="35.6">SW3</text>
<text x="93.7" y="32.6">RESET</text>
<text x="100.9" y="31.4">SCL</text>
<text x="101.3" y="33.9">D/C</text>
<text x="128" y="33.9">RESET</text>
<text x="135" y="30.1">SDA</text>
<text x="135.2" y="32.6">SCL</text>
<text x="135.6" y="35.2">D/C</text>
<text x="162.3" y="33.9">RESET</text>
<text x="169.2" y="30.1">SDA</text>
<text x="169.4" y="32.6">SCL</text>
<text x="169.9" y="35.2">D/C</text>
<text x="212.1" y="30.8">+5V</text>
<text x="220.7" y="31.4">AP2112K-3.3</text>
<text x="221.2" y="35.2">VIN</text>
<text x="226" y="35.2">VOUT</text>
<text x="236.8" y="30.8">+3.3V</text>
<text x="19.3" y="37.9">Switch_SW_Push</text>
<text x="80.8" y="37.3">+5V</text>
<text x="93.7" y="40.3">LEDK</text>
<text x="93.7" y="37.7">LEDA</text>
<text x="115.1" y="38.5">+5V</text>
<text x="128" y="41.5">LEDK</text>
<text x="128" y="39">LEDA</text>
<text x="149.4" y="38.5">+5V</text>
<text x="162.3" y="41.5">LEDK</text>
<text x="162.3" y="39">LEDA</text>
<text x="221.2" y="37.7">EN</text>
<text x="226.7" y="41.9" transform="rotate(-90 226.7 41.9)">GND</text>
<text x="24.8" y="45.8">SW4</text>
<text x="97.2" y="45" transform="rotate(-90 97.2 45)">GND</text>
<text x="102.2" y="45" transform="rotate(-90 102.2 45)">GND</text>
<text x="102.4" y="47.9">IE096HQ1301CL</text>
<text x="131.4" y="46.2" transform="rotate(-90 131.4 46.2)">GND</text>
<text x="136.5" y="46.2" transform="rotate(-90 136.5 46.2)">GND</text>
<text x="165.7" y="46.2" transform="rotate(-90 165.7 46.2)">GND</text>
<text x="170.8" y="46.2" transform="rotate(-90 170.8 46.2)">GND</text>
<text x="19.3" y="48.1">Switch_SW_Push</text>
<text x="97.2" y="53.6">GND</text>
<text x="101.3" y="48.2" transform="rotate(-90 101.3 48.2)">13</text>
<text x="135.6" y="49.5" transform="rotate(-90 135.6 49.5)">13</text>
<text x="136.7" y="49.2">IE096HQ1301CL</text>
<text x="169.9" y="49.5" transform="rotate(-90 169.9 49.5)">13</text>
<text x="171" y="49.2">IE096HQ1301CL</text>
<text x="197.6" y="48.5">GND</text>
<text x="224.2" y="49.8">GND</text>
<text x="19.3" y="58.2">Switch_SW_Push</text>
<text x="24.8" y="55.9">SW5</text>
<text x="131.5" y="54.9">GND</text>
<text x="165.8" y="54.9">GND</text>
<text x="211.5" y="54.9">GND</text>
<text x="236.9" y="54.9">GND</text>
<text x="60.3" y="63.8">+3.3V</text>
<text x="164.4" y="61.3">+3.3V</text>
<text x="198.7" y="61.3">+3.3V</text>
<text x="233" y="62.6">+3.3V</text>
<text x="19.3" y="68.4">Switch_SW_Push</text>
<text x="24.8" y="66.1">SW6</text>
<text x="83.1" y="67.7">+3.3V</text>
<text x="161" y="70.7">TP1</text>
<text x="169.1" y="67">U5</text>
<text x="195.3" y="70.7">TP1</text>
<text x="203.4" y="67">U7</text>
<text x="237.6" y="68.2">U8</text>
<text x="24.8" y="76.2">SW7</text>
<text x="161" y="73.3">TP0</text>
<text x="167" y="72.3" transform="rotate(-90 167 72.3)">VDD</text>
<text x="168" y="74.5">SDA</text>
<text x="168.2" y="77.1">SCL</text>
<text x="169.2" y="72">CS</text>
<text x="195.3" y="73.3">TP0</text>
<text x="201.3" y="72.3" transform="rotate(-90 201.3 72.3)">VDD</text>
<text x="202.3" y="74.5">SDA</text>
<text x="202.5" y="77.1">SCL</text>
<text x="203.5" y="72">CS</text>
<text x="229.6" y="74.5">TP0</text>
<text x="229.6" y="72">TP1</text>
<text x="235.6" y="73.6" transform="rotate(-90 235.6 73.6)">VDD</text>
<text x="236.6" y="75.8">SDA</text>
<text x="237.8" y="73.3">CS</text>
<text x="19.3" y="78.6">Switch_SW_Push</text>
<text x="148.1" y="83">+5V</text>
<text x="161" y="83.4">LEDA</text>
<text x="161" y="78.4">RESET</text>
<text x="168.7" y="79.6">D/C</text>
<text x="182.4" y="83">+5V</text>
<text x="195.3" y="83.4">LEDA</text>
<text x="195.3" y="78.4">RESET</text>
<text x="202.9" y="79.6">D/C</text>
<text x="229.6" y="79.6">RESET</text>
<text x="236.8" y="78.4">SCL</text>
<text x="237.2" y="80.9">D/C</text>
<text x="19.3" y="88.7">Switch_SW_Push</text>
<text x="24.8" y="86.4">SW8</text>
<text x="74.2" y="89.2">+3.3V</text>
<text x="161" y="86">LEDK</text>
<text x="195.3" y="86">LEDK</text>
<text x="216.7" y="84.2">+5V</text>
<text x="229.6" y="87.2">LEDK</text>
<text x="229.6" y="84.7">LEDA</text>
<text x="83.3" y="91.7">GND</text>
<text x="99.1" y="90.5">+5V +3.3V</text>
<text x="164.5" y="90.7" transform="rotate(-90 164.5 90.7)">GND</text>
<text x="168.7" y="93.9" transform="rotate(-90 168.7 93.9)">13</text>
<text x="169.5" y="90.7" transform="rotate(-90 169.5 90.7)">GND</text>
<text x="169.7" y="93.6">IE096HQ1301CL</text>
<text x="198.8" y="90.7" transform="rotate(-90 198.8 90.7)">GND</text>
<text x="202.9" y="93.9" transform="rotate(-90 202.9 93.9)">13</text>
<text x="203.8" y="90.7" transform="rotate(-90 203.8 90.7)">GND</text>
<text x="204" y="93.6">IE096HQ1301CL</text>
<text x="233" y="91.9" transform="rotate(-90 233 91.9)">GND</text>
<text x="237.2" y="95.2" transform="rotate(-90 237.2 95.2)">13</text>
<text x="238.1" y="91.9" transform="rotate(-90 238.1 91.9)">GND</text>
<text x="238.3" y="94.9">IE096HQ1301CL</text>
<text x="13.4" y="101.8">GND</text>
<text x="164.5" y="99.3">GND</text>
<text x="198.8" y="99.3">GND</text>
<text x="233.1" y="100.6">GND</text>
<text x="90.7" y="106.3">RESET</text>
<text x="101" y="106.1" transform="rotate(-90 101 106.1)">UVCC</text>
<text x="103.5" y="104.8" transform="rotate(-90 103.5 104.8)">VCC</text>
<text x="106" y="106.1" transform="rotate(-90 106 106.1)">AVCC</text>
<text x="111.6" y="106.3">PB0</text>
<text x="90.7" y="111.4">XTAL1</text>
<text x="111.6" y="111.4">PB2</text>
<text x="111.6" y="113.9">PB3</text>
<text x="111.6" y="108.8">PB1</text>
<text x="141.6" y="108.3">+3.3V</text>
<text x="90.7" y="116.5">XTAL2</text>
<text x="111.6" y="116.5">PB4</text>
<text x="111.6" y="119">PB5</text>
<text x="45.2" y="126">GND</text>
<text x="60.4" y="126">GND</text>
<text x="90.7" y="121.5">AREF</text>
<text x="111.6" y="124.1">PB7</text>
<text x="111.6" y="121.5">PB6</text>
<text x="273.4" y="124.2">Q1</text>
<text x="33.1" y="128.6">PWR_FLAG</text>
<text x="45.8" y="128.6">+5V</text>
<text x="79.5" y="126.2">+5V</text>
<text x="90.7" y="131.7">D+</text>
<text x="90.7" y="126.6">VBUS</text>
<text x="111.6" y="129.2">PC6</text>
<text x="111.6" y="131.7">PC7</text>
<text x="141.7" y="127.2">GND</text>
<text x="236.8" y="127.3">+3.3V</text>
<text x="273.5" y="126.5">AO3400A</text>
<text x="31" y="137.7">J1</text>
<text x="73.1" y="136.1">GND</text>
<text x="111.6" y="136.8">PD0</text>
<text x="216.5" y="132.4">+3.3V</text>
<text x="268.7" y="134.9">GND</text>
<text x="20.2" y="140">USB_C_Receptacle_USB2.0</text>
<text x="90.7" y="139.3">UCAP</text>
<text x="111.6" y="139.3">PD1</text>
<text x="111.6" y="141.9">PD2</text>
<text x="151.8" y="142.6">AVR-ISP-6</text>
<text x="153.8" y="140.3">CON1</text>
<text x="164.4" y="140">+3.3V</text>
<text x="207.9" y="138.1">U11</text>
<text x="219.1" y="142.9" transform="rotate(-90 219.1 142.9)">VCC</text>
<text x="221.7" y="138.1">W25Q128JVS</text>
<text x="222.3" y="141.9">DI(IO0)</text>
<text x="253.4" y="142.5">GND</text>
<text x="33.5" y="144.4">VBUS</text>
<text x="34.8" y="149.5">CC1</text>
<text x="111.6" y="144.4">PD3</text>
<text x="111.6" y="149.5">PD5</text>
<text x="111.6" y="146.9">PD4</text>
<text x="208.8" y="144.4">CS</text>
<text x="208.8" y="149.5">CLK</text>
<text x="221.4" y="144.4">DO(IO1)</text>
<text x="225.2" y="149.5">IO2</text>
<text x="253.3" y="146.4">+3.3V</text>
<text x="34.8" y="152">CC2</text>
<text x="62.2" y="153.2" transform="rotate(-90 62.2 153.2)">GND</text>
<text x="73.1" y="153.9">GND</text>
<text x="111.6" y="152">PD6</text>
<text x="111.6" y="154.6">PD7</text>
<text x="219.1" y="153.4" transform="rotate(-90 219.1 153.4)">GND</text>
<text x="225.2" y="152">IO3</text>
<text x="107" y="159.6">HWB/PE2</text>
<text x="123.2" y="160.8" transform="rotate(-90 123.2 160.8)">GND</text>
<text x="164.5" y="159">GND</text>
<text x="216.6" y="161.5">GND</text>
<text x="244.6" y="156.5">GND</text>
<text x="36" y="162.2">D+</text>
<text x="36" y="164.7">D+</text>
<text x="111.7" y="162.2">PE6</text>
<text x="111.8" y="167.3">PF0</text>
<text x="153.1" y="166.3">Conn_01x02</text>
<text x="157.3" y="164">J2</text>
<text x="190.5" y="166.2" transform="rotate(-90 190.5 166.2)">GND</text>
<text x="201.6" y="162.4">J3</text>
<text x="202.1" y="164.7">Conn_01x02</text>
<text x="253.4" y="165.3">GND</text>
<text x="33.6" y="172.3">SBU1</text>
<text x="111.8" y="172.3">PF4</text>
<text x="111.8" y="169.8">PF1</text>
<text x="129.9" y="169.4">TCK1</text>
<text x="136.2" y="171.9">TMS1</text>
<text x="181.2" y="171.2">H1</text>
<text x="181.9" y="173.5">1550Z109</text>
<text x="200.3" y="171.2">H2</text>
<text x="202.1" y="173.5">mech-only-no-pins</text>
<text x="223.1" y="171.2">H4</text>
<text x="225" y="173.5">mech-only-no-pins</text>
<text x="22.2" y="175.8" transform="rotate(-90 22.2 175.8)">SHIELD</text>
<text x="29.8" y="175.8" transform="rotate(-90 29.8 175.8)">GND</text>
<text x="33.6" y="174.9">SBU2</text>
<text x="111.8" y="180">PF7</text>
<text x="111.8" y="177.4">PF6</text>
<text x="111.8" y="174.9">PF5</text>
<text x="142.5" y="174.5">TDO1</text>
<text x="149" y="177">TDI1</text>
<text x="159.5" y="176.8">GND</text>
<text x="200.3" y="176.3">H3</text>
<text x="202.1" y="178.6">mech-only-no-pins</text>
<text x="223.1" y="176.3">H5</text>
<text x="225" y="178.6">mech-only-no-pins</text>
<text x="38.6" y="182.5">PWR_FLAG</text>
<text x="19.8" y="186.9">GND</text>
<text x="27.4" y="186.9">GND</text>
<text x="90.3" y="188.9">U1</text>
<text x="101" y="186.4" transform="rotate(-90 101 186.4)">UGND</text>
<text x="103.5" y="186.4" transform="rotate(-90 103.5 186.4)">GND</text>
<text x="105.8" y="188.9">ATmega32U4-MU</text>
<text x="101" y="197.1">GND</text>
</g>
<g font-size="1.8">
<text x="34.3" y="21.6">SW1</text>
<text x="106.2" y="27.9">3 SDA</text>
<text x="106.2" y="25.4">7 CS2</text>
<text x="140.5" y="29.2">3 SDA</text>
<text x="140.5" y="26.7">7 CS3</text>
<text x="174.8" y="29.2">3 SDA</text>
<text x="174.8" y="26.7">7 CS4</text>
<text x="34.3" y="31.7">SW2</text>
<text x="80.6" y="31.7">LCDRESET 6</text>
<text x="106.2" y="30.5">4 SCL</text>
<text x="106.2" y="33">5 D\C</text>
<text x="114.9" y="33">LCDRESET 6</text>
<text x="140.5" y="31.7">4 SCL</text>
<text x="140.5" y="34.3">5 D\C</text>
<text x="149.2" y="33">LCDRESET 6</text>
<text x="174.8" y="31.7">4 SCL</text>
<text x="174.8" y="34.3">5 D\C</text>
<text x="34.3" y="41.9">SW3</text>
<text x="34.3" y="52.1">SW4</text>
<text x="34.3" y="62.2">SW5</text>
<text x="84.8" y="64" transform="rotate(-90 84.8 64)">BACKLIGHTK</text>
<text x="119.1" y="65.3" transform="rotate(-90 119.1 65.3)">BACKLIGHTK</text>
<text x="153.4" y="65.3" transform="rotate(-90 153.4 65.3)">BACKLIGHTK</text>
<text x="173.5" y="71.1">7 CS5</text>
<text x="207.8" y="71.1">7 CS6</text>
<text x="34.3" y="72.4">SW6</text>
<text x="148" y="77.5">LCDRESET 6</text>
<text x="173.5" y="73.7">3 SDA</text>
<text x="173.5" y="76.2">4 SCL</text>
<text x="182.2" y="77.5">LCDRESET 6</text>
<text x="207.8" y="73.7">3 SDA</text>
<text x="207.8" y="76.2">4 SCL</text>
<text x="242.1" y="74.9">3 SDA</text>
<text x="242.1" y="77.5">4 SCL</text>
<text x="242.1" y="72.4">7 CS7</text>
<text x="34.3" y="82.5">SW7</text>
<text x="173.5" y="78.7">5 D\C</text>
<text x="207.8" y="78.7">5 D\C</text>
<text x="216.5" y="78.7">LCDRESET 6</text>
<text x="242.1" y="80">5 D\C</text>
<text x="34.3" y="92.7">SW8</text>
<text x="62" y="91.6" transform="rotate(-90 62 91.6)">SDA</text>
<text x="68.3" y="91.4" transform="rotate(-90 68.3 91.4)">SCL</text>
<text x="81.3" y="105.4">RESET 13</text>
<text x="121.9" y="105.4">CS2</text>
<text x="121.9" y="107.9">SCK</text>
<text x="81.3" y="110.5">XTAL1</text>
<text x="121.9" y="113">MISO</text>
<text x="121.9" y="110.5">MOSI</text>
<text x="152.1" y="109.7" transform="rotate(-90 152.1 109.7)">BACKLIGHTK</text>
<text x="186.4" y="109.7" transform="rotate(-90 186.4 109.7)">BACKLIGHTK</text>
<text x="220.7" y="111" transform="rotate(-90 220.7 111)">BACKLIGHTK</text>
<text x="81.3" y="115.6">XTAL2</text>
<text x="121.9" y="115.6">LCDRESET</text>
<text x="121.9" y="118.1">CS7</text>
<text x="81.3" y="120.6">AREF</text>
<text x="121.9" y="120.6">CS6</text>
<text x="121.9" y="123.2">D\C</text>
<text x="241" y="124.5">BACKLIGHT</text>
<text x="270.3" y="121.4" transform="rotate(-90 270.3 121.4)">3 BACKLIGHTK</text>
<text x="79.2" y="130.8">USB_P</text>
<text x="115.9" y="128.3">31BACKLIGHT</text>
<text x="121.9" y="130.8">CS5</text>
<text x="79.1" y="133.3">USB_N</text>
<text x="121.9" y="135.9">SW1</text>
<text x="81.3" y="138.4">UCAP</text>
<text x="121.9" y="143.5">SW4</text>
<text x="121.9" y="141">SW3</text>
<text x="121.9" y="138.4">SW2</text>
<text x="44.2" y="148.8" transform="rotate(-90 44.2 148.8)">CC1</text>
<text x="121.9" y="146">SW6</text>
<text x="121.9" y="148.6">SW5</text>
<text x="44.2" y="154.9" transform="rotate(-90 44.2 154.9)">CC2</text>
<text x="121.9" y="153.7">SW8</text>
<text x="121.9" y="151.1">SW7</text>
<text x="137.6" y="151.1">RESET</text>
<text x="44.4" y="161.3">D_P</text>
<text x="44.4" y="156.2">D_N</text>
<text x="59.7" y="158.7">USB_N</text>
<text x="176.5" y="161.3">FLASH_CS</text>
<text x="59.7" y="163.8">USB_P</text>
<text x="121.9" y="166.4">CS3</text>
<text x="121.9" y="168.9">CS4</text>
<text x="123.2" y="171.4">TCK</text>
<text x="123.2" y="174">TMS</text>
<text x="161.3" y="168.9">RESET</text>
<text x="123.2" y="176.5">TDO</text>
<text x="123.2" y="179.1">TDI</text>
</g>
<text font-size="1.8" fill="#0000c2" x="201.9" y="19">Backlight, R = (5 - 3.2) / 5mA = 360R use 470R</text>
<g font-size="1.4" fill="#008484">
<text x="202.5" y="37.9">C9</text>
<text x="203.1" y="39.9">10uF/10V</text>
<text x="87.1" y="45.6">R5</text>
<text x="87.2" y="47.5">470R</text>
<text x="121.4" y="46.8">R6</text>
<text x="155.7" y="46.8">R8</text>
<text x="216.5" y="44.3">C16</text>
<text x="217" y="46.2">1uF/6.3V</text>
<text x="241.9" y="44.3">C18</text>
<text x="242.4" y="46.2">1uF/6.3V</text>
<text x="121.5" y="48.8">470R</text>
<text x="155.8" y="48.8">470R</text>
<text x="64.2" y="77.3">R1</text>
<text x="70.6" y="77.3">R2</text>
<text x="64.3" y="79.2">10k</text>
<text x="70.7" y="79.2">10k</text>
<text x="88.2" y="78.6">C1</text>
<text x="88.8" y="80.5">0.1uF/6.3V</text>
<text x="102.2" y="78.6">C3</text>
<text x="102.8" y="80.5">0.1uF/6.3V</text>
<text x="116.1" y="78.6">C4</text>
<text x="116.8" y="80.5">0.1uF/6.3V</text>
<text x="130.1" y="78.6">C8</text>
<text x="130.8" y="80.5">0.1uF/6.3V</text>
<text x="154.4" y="91.3">R7</text>
<text x="154.6" y="93.2">470R</text>
<text x="188.7" y="91.3">R9</text>
<text x="188.8" y="93.2">470R</text>
<text x="223" y="92.6">R10</text>
<text x="223.1" y="94.5">470R</text>
<text x="78.2" y="98.9">R3</text>
<text x="78.3" y="100.8">10k</text>
<text x="50.1" y="115.4">C2</text>
<text x="50.2" y="117.3">18pF</text>
<text x="65.3" y="115.4">C5</text>
<text x="65.4" y="117.3">18pF</text>
<text x="160.7" y="116.7">C11</text>
<text x="161.2" y="118.6">0.1uF/6.3V</text>
<text x="174.6" y="116.7">C12</text>
<text x="175.2" y="118.6">0.1uF/6.3V</text>
<text x="188.6" y="116.7">C13</text>
<text x="189.2" y="118.6">0.1uF/6.3V</text>
<text x="202.6" y="116.7">C14</text>
<text x="203.1" y="118.6">0.1uF/6.3V</text>
<text x="216.5" y="116.7">C15</text>
<text x="217.1" y="118.6">0.1uF/6.3V</text>
<text x="230.5" y="116.7">C17</text>
<text x="231.1" y="118.6">0.1uF/6.3V</text>
<text x="70.1" y="125.5">C6</text>
<text x="64.2" y="127.4">0.1uF/6.3V</text>
<text x="257.3" y="130.7">R12</text>
<text x="240.7" y="137">R4</text>
<text x="257.4" y="132.6">10k</text>
<text x="78" y="143.4">C7</text>
<text x="240.8" y="138.9">10k</text>
<text x="50.4" y="146.8" transform="rotate(-90 50.4 146.8)">R13</text>
<text x="52.3" y="146.7" transform="rotate(-90 52.3 146.7)">5.1k</text>
<text x="78.6" y="145.3">1uF/6.3V</text>
<text x="152.1" y="146.8">MISO</text>
<text x="152.1" y="149.3">SCK</text>
<text x="156.7" y="149.3">MOSI</text>
<text x="157.3" y="146.8">VCC</text>
<text x="152.1" y="151.9">RST</text>
<text x="157.1" y="151.9">GND</text>
<text x="239.5" y="155.8" transform="rotate(-90 239.5 155.8)">10k</text>
<text x="258.4" y="154.8">C20</text>
<text x="50.3" y="156.3" transform="rotate(-90 50.3 156.3)">5.1k</text>
<text x="52.2" y="156" transform="rotate(-90 52.2 156)">R14</text>
<text x="241.5" y="156" transform="rotate(-90 241.5 156)">R11</text>
<text x="259" y="156.7">0.1uF/6.3V</text>
<text x="52.8" y="163.6" transform="rotate(-90 52.8 163.6)">22R</text>
<text x="54.8" y="163.6" transform="rotate(-90 54.8 163.6)">R15</text>
<text x="52.8" y="168.7" transform="rotate(-90 52.8 168.7)">22R</text>
<text x="54.8" y="168.7" transform="rotate(-90 54.8 168.7)">R16</text>
</g>
<g font-size="1.4" fill="#840000">
<text x="149.5" y="146">1</text>
<text x="149.5" y="148.6">3</text>
<text x="162.2" y="146">2</text>
<text x="162.2" y="148.6">4</text>
<text x="149.5" y="151.1">5</text>
<text x="162.2" y="151.1">6</text>
</g>
</svg>
